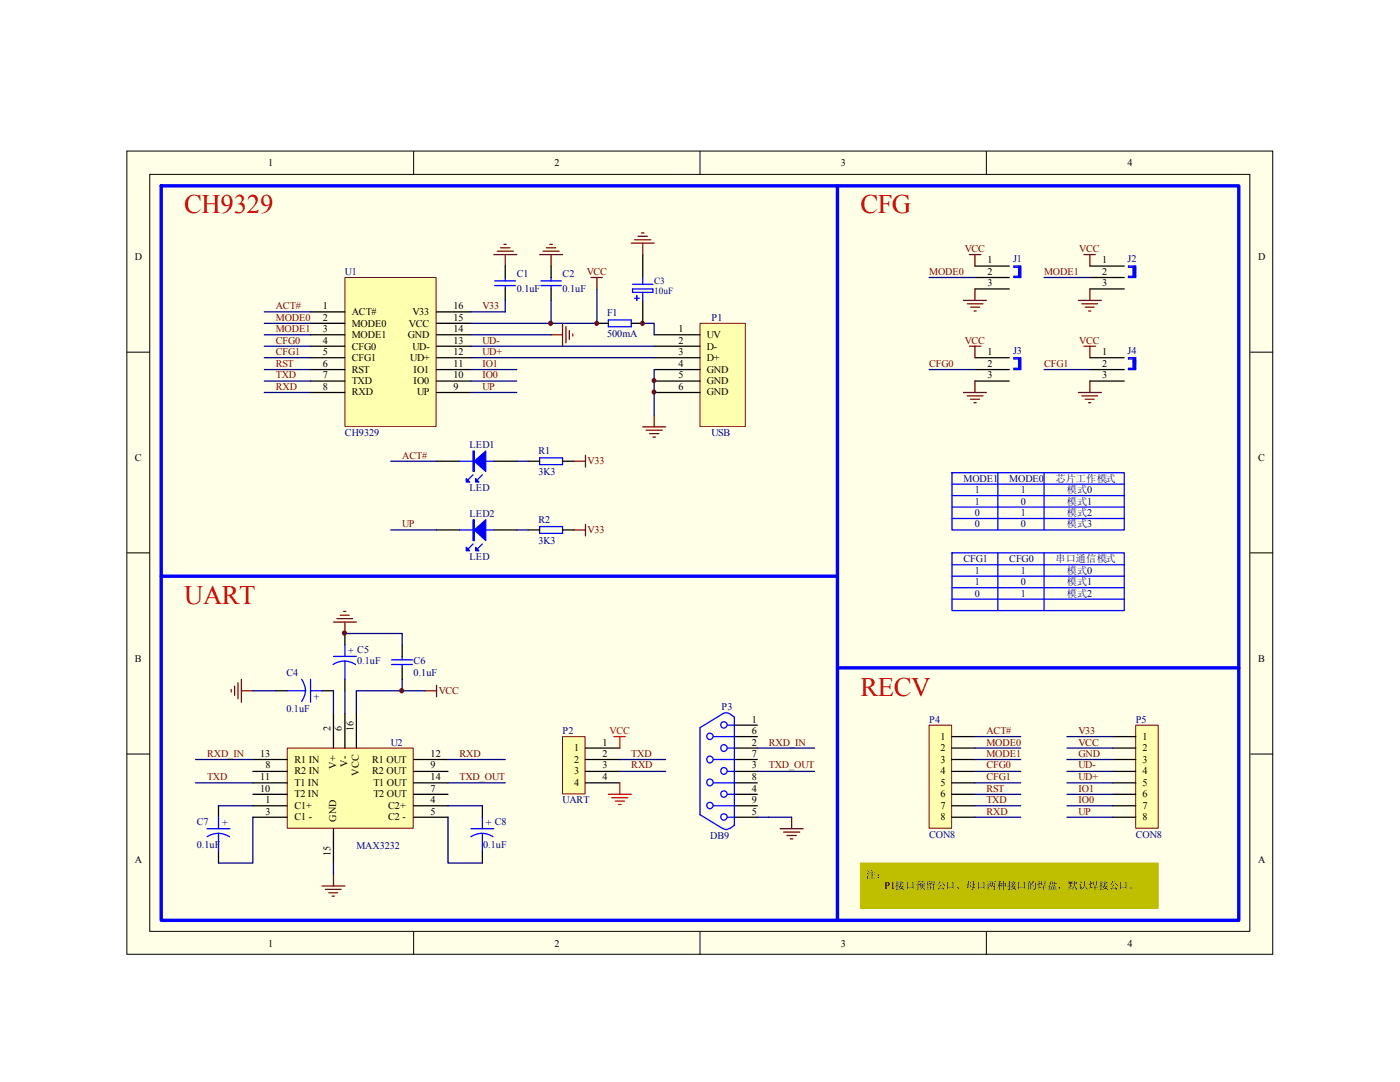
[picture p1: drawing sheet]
<svg xmlns="http://www.w3.org/2000/svg" width="279mm" height="216mm" viewBox="0 0 279 216" stroke-linecap="round" stroke-linejoin="round" font-family="sans-serif">
<path d="M25.3 30.1h228.7v160.3h-228.7z" fill="#ffffe8"/>
<g fill="none" stroke="#000" stroke-width=".2">
<path d="M25.3 30.1h228.7v160.3h-228.7zM29.9 34.8h219.5v151h-219.5zM82.5 30.1v4.7M139.7 30.1v4.7M196.8 30.1v4.7M25.3 70.3h4.6M249.5 70.3h4.6M25.3 110.3h4.6M249.5 110.3h4.6M25.3 150.5h4.6M249.5 150.5h4.6M82.5 185.9v4.6"/>
<path d="M139.7 185.9v4.6M196.8 185.9v4.6"/>
</g>
<path d="M98.6 50.8h4.5M99.2 50.1h3.2M99.9 49.4h1.9M100.6 48.8h.4M100.8 50.8v2.3M117.9 55.4h2.3M119.1 55.4v2.3" fill="none" stroke="#800000" stroke-width=".25"/>
<path d="M98.7 56h4.2M98.7 57h4.2M100.8 55.4v.6M100.8 57v.7" fill="none" stroke="#00f" stroke-width=".25"/>
<path d="M100.8 53.1v2.3M100.8 57.7v2.2" fill="none" stroke="#000" stroke-width=".25"/>
<path d="M112.4 147.1h4.4v11.3h-4.4z" fill="#ffffb0"/>
<path d="M112.3 147h4.5v11.4h-4.5z" fill="none" stroke="#800000" stroke-width=".2"/>
<path d="M87.1 92h4.6M98.6 92h4.5M116.8 149.3h6.9M116.8 151.6h6.9M116.8 153.9h6.9M116.8 156.2h6.9" fill="none" stroke="#000" stroke-width=".25"/>
<path d="M121.4 158.5h4.6M122.1 159.2h3.2M122.8 159.9h1.8M123.7 156.2v2.3M123.4 160.5h.6" fill="none" stroke="#f00" stroke-width=".25"/>
<path d="M122.5 147h2.3M123.7 147v2.3" fill="none" stroke="#bf0000" stroke-width=".25"/>
<path d="M91.7 92h6.9M94.4 94.7l-.9 1M96.3 94.7l-1 1" fill="none" stroke="#00f" stroke-width=".25"/>
<g fill="#00f" stroke="#00f" stroke-width=".25">
<path d="M94.7 92l2.2-2v4.1z" fill-rule="evenodd"/>
<path d="M94.4 90h.3v4.1h-.3z" fill-rule="evenodd"/>
<path d="M93 95.5l.7 .7h-.7z" fill-rule="evenodd"/>
<path d="M94.9 95.5l.7 .7h-.7z" fill-rule="evenodd"/>
</g>
<path d="M185.5 144.8h4.4v20.5h-4.4z" fill="#ffffb0"/>
<path d="M185.4 144.7h4.5v20.6h-4.5z" fill="none" stroke="#800000" stroke-width=".2"/>
<path d="M190 147h4.6M190 149.3h4.6M190 151.6h4.6M190 153.9h4.6M190 156.2h4.6M190 158.5h4.6M190 160.8h4.6M190 163.1h4.6" fill="none" stroke="#000" stroke-width=".25"/>
<path d="M226.7 144.8h4.4v20.5h-4.4z" fill="#ffffb0"/>
<path d="M226.7 144.7h4.4v20.6h-4.4z" fill="none" stroke="#800000" stroke-width=".2"/>
<g fill="none" stroke="#000" stroke-width=".25">
<path d="M194.6 55.4h6.8M194.6 53.1h6.8M194.6 57.7h6.8M105.4 92h2.3M112.3 92h2.3M222.1 147h4.6M222.1 149.3h4.6M222.1 151.6h4.6M222.1 153.9h4.6M222.1 156.2h4.6M222.1 158.5h4.6M222.1 160.8h4.6"/>
<path d="M222.1 163.1h4.6"/>
</g>
<path d="M203.3 53.1v2.3M203.3 54.9h.4M203.3 54.7h.4M203.3 54.4h.4M203.3 54.3h.4M203.3 54h.4M203.3 53.8h.4M203.3 53.5h.4M203.5 53.1v2.3M203.7 53.3h-1.3v-.2h1.3v2.3h-1.3v-.3h1.3M107.7 91.4h4.6v1.3h-4.6z" fill="none" stroke="#00f" stroke-width=".25"/>
<path d="M185.4 55.4h9.2M123.7 151.6h9.1M123.7 153.9h9.1" fill="none" stroke="#000080" stroke-width=".25"/>
<path d="M192.3 59.9h4.5M193.5 50.8h2.2M194.6 50.8v2.3M194.6 57.7v2.2M193 60.6h3.2M193.7 61.3h1.8M194.4 62.1h.4" fill="none" stroke="#800000" stroke-width=".25"/>
<path d="M57.4 149.4h25.1v15.9h-25.1z" fill="#ffffb0"/>
<path d="M57.3 149.3h25.2v16h-25.2z" fill="none" stroke="#800000" stroke-width=".2"/>
<g fill="none" stroke="#000" stroke-width=".25">
<path d="M55 137.8h2.3M64.3 137.8h2.2M68.8 126.4v2.3M68.8 135.6v2.2M80.3 128.7v2.3M80.3 133.3v2.3M50.5 151.6h6.8M50.5 153.9h6.8M50.5 156.2h6.8M50.5 158.5h6.8M66.5 142.4v6.9M68.8 142.4v6.9"/>
<path d="M71.1 142.4v6.9M82.5 151.6h6.9M82.5 153.9h6.9M82.5 156.2h6.9M82.5 158.5h6.9M146.6 151.6h4.5M146.6 153.9h4.5M146.6 156.2h4.5M146.6 158.5h4.5M146.6 144.7h4.5M146.6 147h4.5M146.6 149.3h4.5"/>
<path d="M43.6 160.8v2.3M43.6 169.9v2.3M50.5 160.8h6.8M50.5 163.1h6.8M66.5 165.4v6.8M82.5 160.8h6.9M82.5 163.1h6.9M96.3 160.8v2.3M96.3 169.9v2.3M146.6 160.8h4.5M146.6 163.1h4.5"/>
</g>
<g fill="none" stroke="#000080" stroke-width=".25">
<path d="M50.5 137.8h4.5M66.5 137.8v4.6M68.8 137.8v4.6M68.8 126.4h11.5v2.3M80.3 135.6v2.2M84.8 137.8h-13.7v4.6M39 151.6h11.5M39 156.2h11.5M89.4 151.6h11.4M89.4 156.2h11.4M151.1 153.9h11.5M151.1 149.3h11.5"/>
<path d="M43.6 160.8h6.9M50.5 163.1v9.1h-6.9M66.5 172.2v2.3M89.4 163.1v9.1h6.9M89.4 160.8h6.9M151.1 163.1h6.9"/>
</g>
<g fill="none" stroke="#00f" stroke-width=".25">
<path d="M57.3 137.8h3.7M60.2 135.6a3.6 3.6 0 0 1 0 4.4M62 137.8h2.3M62 135.6v4.5M66.5 132.6a4.1 4.1 0 0 1 4.5 0M66.5 131h4.6M68.8 128.7v2.3M68.8 131.9v3.7M78.1 131.7h4.2M78.1 132.6h4.2M80.3 131v.7M80.3 132.6v.7"/>
<path d="M142.4 156.2h4.2M142.4 151.6h4.2M142.4 147h4.2M145.2 158.5h1.4M145.2 153.9h1.4M145.2 149.3h1.4M145.2 144.7h1.4M145.5 142.4l-.4-.2-.6 .1-4.8 2.9v17.4l4.6 2.8M145.6 142.4l1 .7v21.6l-1 .7M41.3 165.4h4.6M43.6 166.3l.9 .1 1.3 .6M43.6 166.3l-1 .1-1.3 .6"/>
<path d="M43.6 163.1v2.3M43.6 166.3v3.6M94 167a3.9 3.9 0 0 1 4.4 0M94 165.4h4.6M96.3 163.1v2.3M96.3 166.3v3.6M142.4 160.8h4.2M144.3 165.3l.6 .2 .6-.2M145.2 163.1h1.4"/>
<circle cx="141.7" cy="151.5" r=".66"/>
<circle cx="141.7" cy="156.1" r=".66"/>
<circle cx="141.7" cy="146.9" r=".64"/>
<circle cx="144.5" cy="149.2" r=".66"/>
<circle cx="144.5" cy="153.8" r=".66"/>
<circle cx="144.5" cy="158.4" r=".64"/>
<circle cx="144.5" cy="144.6" r=".64"/>
<circle cx="141.7" cy="160.7" r=".64"/>
<circle cx="144.5" cy="163" r=".64"/>
</g>
<g fill="none" stroke="#800000" stroke-width=".25">
<path d="M46.1 137.6v.5M46.8 136.9v1.9M47.5 136.2v3.2M48.2 135.6v4.5M48.2 137.8h2.3M66.5 124.1h4.6M67.2 123.4h3.2M67.9 122.8h1.8M68.6 122h.4M68.8 124.1v2.3M84.8 137.8h2.3M87.1 136.7v2.3"/>
<path d="M64.3 176.8h4.5M64.9 177.5h3.2M65.6 178.1h1.8M66.3 178.8h.4M66.5 174.5v2.3M155.7 165.4h4.6M156.4 166h3.2M157.1 166.7h1.8M157.7 167.4h.5M158 163.1v2.3"/>
</g>
<path d="M32.2 37.1h215v146.5h-215zM167.1 37.1v146.5M32.2 115h134.9M167.1 133.3h80.1" fill="none" stroke="#00f" stroke-width=".68"/>
<g fill="#800000" stroke="#800000" stroke-width=".2">
<circle cx="68.7" cy="126.3" r=".42"/>
<circle cx="80.2" cy="137.8" r=".42"/>
</g>
<path d="M171.8 172.3h59.3v9h-59.3z" fill="#bfbf00"/>
<path d="M171.7 172.2h59.4v9.1h-59.4z" fill="none" stroke="#bfbf00" stroke-width=".2"/>
<path d="M68.9 55.5h18.1v29.6h-18.1z" fill="#ffffb0"/>
<path d="M68.8 55.4h18.2v29.7h-18.2z" fill="none" stroke="#800000" stroke-width=".2"/>
<g fill="none" stroke="#000" stroke-width=".25">
<path d="M110 53.1v2.3M110 57.7v2.2M62 62.2h6.8M62 64.5h6.8M62 66.8h6.8M62 69.1h6.8M62 71.4h6.8M62 73.7h6.8M62 76h6.8M62 78.3h6.8M87.1 62.2h6.9M87.1 64.5h6.9"/>
<path d="M87.1 66.8h6.9M87.1 69.1h6.9M87.1 71.4h6.9M87.1 73.7h6.9M87.1 76h6.9M87.1 78.3h6.9"/>
</g>
<path d="M110 59.9v4.6M94 62.2h6.8M94 64.5h25.1" fill="none" stroke="#000080" stroke-width=".25"/>
<path d="M107.9 56h4.1M107.9 57h4.1M110 55.4v.6M110 57v.7" fill="none" stroke="#00f" stroke-width=".25"/>
<path d="M107.7 50.8h4.6M108.4 50.1h3.2M109.1 49.4h1.8M109.7 48.8h.5M110 50.8v2.3M128.3 85.2h4.5M128.9 85.9h3.3M129.6 86.5h1.9M130.3 87.2h.5M130.6 82.9v2.3" fill="none" stroke="#800000" stroke-width=".25"/>
<path d="M139.8 64.6h9v20.5h-9z" fill="#ffffb0"/>
<path d="M139.7 64.5h9.1v20.6h-9.1z" fill="none" stroke="#800000" stroke-width=".2"/>
<g fill="none" stroke="#000" stroke-width=".25">
<path d="M128.3 59.9v4.6h-2.3M128.3 50.8v4.6M217.5 55.4h6.9M217.5 53.1h6.9M217.5 57.7h6.9M119.1 64.5h2.3M130.6 66.8h9.1M130.6 69.1h9.1M130.6 71.4h9.1M130.6 73.7h9.1M130.6 76h9.1M130.6 78.3h9.1"/>
<path d="M194.6 71.4h6.8M194.6 73.7h6.8M194.6 76h6.8M217.5 71.4h6.9M217.5 73.7h6.9M217.5 76h6.9M87.1 105.7h4.6M98.6 105.7h4.5M105.4 105.7h2.3M112.3 105.7h2.3"/>
</g>
<g fill="none" stroke="#00f" stroke-width=".25">
<path d="M126.2 57.7h4.1v.6h-4.1zM126.2 56.7h4.1M126.7 59.5h.9M127.1 59v.9M128.3 55.4v1.3M128.3 58.3v1.6M226.1 53.1v2.3M226.1 54.9h.6M226.1 54.7h.6M226.1 54.4h.6M226.1 54.3h.6M226.1 54h.6"/>
<path d="M226.1 53.8h.6M226.1 53.5h.6M226.4 53.1v2.3M226.7 53.3h-1.5v-.2h1.5v2.3h-1.5v-.3h1.5M121.4 63.8h4.6v1.4h-4.6zM203.3 71.4v2.3M203.3 73.2h.4M203.3 73h.4M203.3 72.8h.4M203.3 72.6h.4M203.3 72.3h.4M203.3 72.1h.4"/>
<path d="M203.3 71.9h.4M203.5 71.4v2.3M203.7 71.6h-1.3v-.2h1.3v2.3h-1.3v-.2h1.3M226.1 71.4v2.3M226.1 73.2h.6M226.1 73h.6M226.1 72.8h.6M226.1 72.6h.6M226.1 72.3h.6M226.1 72.1h.6M226.1 71.9h.6M226.4 71.4v2.3"/>
<path d="M226.7 71.6h-1.5v-.2h1.5v2.3h-1.5v-.2h1.5M190 94.3h34.4v11.4h-34.4zM190 96.6h34.4M190 98.9h34.4M199.1 94.3v11.4M208.4 94.3v11.4M91.7 105.7h6.9M94.4 108.5l-.9 1M96.3 108.5l-1 1M107.7 105.1h4.6v1.3h-4.6zM190 110.3h34.4v11.5h-34.4zM190 101.2h34.4"/>
<path d="M190 103.5h34.4M190 112.7h34.4M190 115h34.4M190 117.3h34.4M190 119.5h34.4M199.1 110.3v11.5M208.4 110.3v11.5"/>
</g>
<g fill="none" stroke="#800000" stroke-width=".25">
<path d="M126 48.5h4.6M126.7 47.8h3.2M127.3 47.2h1.9M128 46.5h.5M128.3 48.5v2.3M215.2 59.9h4.6M216.3 50.8h2.3M217.5 50.8v2.3M217.5 57.7v2.2M110 66.8h2.3M112.3 64.5v4.6M112.9 65.2v3.2"/>
<path d="M113.6 66v1.7M114.3 66.6v.5M192.3 78.3h4.5M193 79h3.2M193.5 69.1h2.2M193.7 79.7h1.8M194.6 69.1v2.3M194.6 76v2.3M215.2 78.3h4.6M215.9 60.6h3.1M215.9 79h3.1M216.3 69.1h2.3"/>
<path d="M216.6 61.3h1.8M216.6 79.7h1.8M217.3 62.1h.4M217.5 69.1v2.3M217.5 76v2.3M114.6 92h2.2M116.8 90.8v2.4M194.4 80.3h.4M217.3 80.3h.4M114.6 105.7h2.2M116.8 104.6v2.3"/>
</g>
<g fill="none" stroke="#000080" stroke-width=".25">
<path d="M100.8 59.9v2.3M119.1 57.7v6.8M208.4 55.4h9.1M52.7 69.1h9.3M52.7 71.4h9.3M52.7 66.8h9.3M52.7 62.2h9.3M52.7 64.5h9.3M52.7 73.7h9.3M52.7 76h9.3M52.7 78.3h9.3M94 69.1h36.6"/>
<path d="M94 71.4h36.6M94 66.8h16M94 73.7h9.1M94 76h9.1M94 78.3h9.1M128.3 64.5h2.3v2.3M130.6 73.7v9.2M185.4 73.7h9.2M208.4 73.7h9.1M78 92h9.1M103.1 92h2.3M78 105.7h9.1"/>
<path d="M103.1 105.7h2.3M194.6 147h9.1M194.6 149.3h9.1M194.6 151.6h9.1M194.6 153.9h9.1M194.6 156.2h9.1M194.6 158.5h9.1M212.9 147h9.2M212.9 149.3h9.2M212.9 151.6h9.2M212.9 153.9h9.2M212.9 156.2h9.2"/>
<path d="M212.9 158.5h9.2M194.6 160.8h9.1M194.6 163.1h9.1M212.9 160.8h9.2M212.9 163.1h9.2"/>
</g>
<g fill="#00f" stroke="#00f" stroke-width=".25">
<path d="M94.7 105.7l2.2-2v4.2z" fill-rule="evenodd"/>
<path d="M94.4 103.7h.3v4.2h-.3z" fill-rule="evenodd"/>
<path d="M93 109.2l.7 .7h-.7z" fill-rule="evenodd"/>
<path d="M94.9 109.2l.7 .7h-.7z" fill-rule="evenodd"/>
</g>
<g fill="#800000" stroke="#800000" stroke-width=".2">
<circle cx="119.1" cy="64.5" r=".4"/>
<circle cx="109.9" cy="64.5" r=".42"/>
<circle cx="130.5" cy="75.9" r=".4"/>
<circle cx="130.5" cy="78.2" r=".4"/>
<circle cx="128.2" cy="64.5" r=".4"/>
</g>
<g font-size="5.3" fill="#f00">
<text x="36.7" y="42.6">CH9329</text>
<text x="171.7" y="42.6">CFG</text>
<text x="36.7" y="120.5">UART</text>
<text x="171.7" y="138.9">RECV</text>
</g>
<g font-size="2">
<text x="53.5" y="33.1">1</text>
<text x="110.7" y="33.1">2</text>
<text x="167.8" y="33.1">3</text>
<text x="225" y="33.1">4</text>
<text x="26.9" y="51.9">D</text>
<text x="197.1" y="52.6">1</text>
<text x="220" y="52.6">1</text>
<text x="251.1" y="51.9">D</text>
<text x="197.1" y="54.9">2</text>
<text x="197.1" y="57.2">3</text>
<text x="220" y="54.9">2</text>
<text x="220" y="57.2">3</text>
<text x="64.4" y="61.7">1</text>
<text x="64.4" y="64">2</text>
<text x="70.2" y="62.9">ACT#</text>
<text x="70.2" y="65.2">MODE0</text>
<text x="81.6" y="65.2">VCC</text>
<text x="82.3" y="62.9">V33</text>
<text x="90.5" y="64">15</text>
<text x="90.5" y="61.7">16</text>
<text x="64.4" y="66.3">3</text>
<text x="64.4" y="68.6">4</text>
<text x="64.4" y="70.9">5</text>
<text x="70.2" y="67.5">MODE1</text>
<text x="70.2" y="69.8">CFG0</text>
<text x="81.4" y="67.5">GND</text>
<text x="82.3" y="69.8">UD-</text>
<text x="90.5" y="70.9">12</text>
<text x="90.5" y="68.6">13</text>
<text x="90.5" y="66.3">14</text>
<text x="135.4" y="66.3">1</text>
<text x="135.4" y="68.6">2</text>
<text x="135.4" y="70.9">3</text>
<text x="141.1" y="67.5">UV</text>
<text x="141.1" y="69.8">D-</text>
<text x="197.1" y="70.9">1</text>
<text x="220" y="70.9">1</text>
<text x="64.4" y="73.2">6</text>
<text x="64.4" y="75.5">7</text>
<text x="64.4" y="77.8">8</text>
<text x="70.2" y="72.1">CFG1</text>
<text x="70.2" y="74.3">RST</text>
<text x="70.2" y="76.6">TXD</text>
<text x="81.9" y="72.1">UD+</text>
<text x="82.5" y="76.6">IO0</text>
<text x="82.5" y="74.3">IO1</text>
<text x="90.5" y="77.8">9</text>
<text x="90.5" y="75.5">10</text>
<text x="90.5" y="73.2">11</text>
<text x="135.4" y="73.2">4</text>
<text x="135.4" y="75.5">5</text>
<text x="135.4" y="77.8">6</text>
<text x="141.1" y="72.1">D+</text>
<text x="141.1" y="74.3">GND</text>
<text x="141.1" y="76.6">GND</text>
<text x="197.1" y="73.2">2</text>
<text x="197.1" y="75.5">3</text>
<text x="220" y="73.2">2</text>
<text x="220" y="75.5">3</text>
<text x="70.2" y="78.9">RXD</text>
<text x="83.2" y="78.9">UP</text>
<text x="141.1" y="78.9">GND</text>
<text x="26.9" y="91.9">C</text>
<text x="251.1" y="91.9">C</text>
<text x="26.9" y="132.1">B</text>
<text x="251.1" y="132.1">B</text>
<text x="66" y="145.9" transform="rotate(-90 66 145.9)">2</text>
<text x="68.2" y="145.9" transform="rotate(-90 68.2 145.9)">6</text>
<text x="70.5" y="145.9" transform="rotate(-90 70.5 145.9)">16</text>
<text x="114.6" y="149.9">1</text>
<text x="120.2" y="148.8">1</text>
<text x="150" y="144.2">1</text>
<text x="150" y="146.5">6</text>
<text x="150" y="148.8">2</text>
<text x="187.7" y="147.7">1</text>
<text x="187.7" y="149.9">2</text>
<text x="228" y="147.7">1</text>
<text x="228" y="149.9">2</text>
<text x="51.9" y="151">13</text>
<text x="51.9" y="155.7">11</text>
<text x="53" y="153.3">8</text>
<text x="58.8" y="152.2">R1 IN</text>
<text x="58.8" y="154.5">R2 IN</text>
<text x="67.1" y="153.4" transform="rotate(-90 67.1 153.4)">V+</text>
<text x="69.3" y="153" transform="rotate(-90 69.3 153)">V-</text>
<text x="71.6" y="154.8" transform="rotate(-90 71.6 154.8)">VCC</text>
<text x="74.3" y="152.2">R1 OUT</text>
<text x="74.3" y="154.5">R2 OUT</text>
<text x="85.9" y="151">12</text>
<text x="85.9" y="153.3">9</text>
<text x="85.9" y="155.7">14</text>
<text x="114.6" y="152.2">2</text>
<text x="114.6" y="154.5">3</text>
<text x="120.2" y="151">2</text>
<text x="120.2" y="153.3">3</text>
<text x="120.2" y="155.7">4</text>
<text x="150" y="151">7</text>
<text x="150" y="153.3">3</text>
<text x="150" y="155.7">8</text>
<text x="187.7" y="152.2">3</text>
<text x="187.7" y="154.5">4</text>
<text x="228" y="152.2">3</text>
<text x="228" y="154.5">4</text>
<text x="51.9" y="158">10</text>
<text x="53" y="160.3">1</text>
<text x="58.8" y="156.8">T1 IN</text>
<text x="58.8" y="159.1">T2 IN</text>
<text x="58.8" y="161.4">C1+</text>
<text x="74.5" y="156.8">T1 OUT</text>
<text x="74.5" y="159.1">T2 OUT</text>
<text x="77.5" y="161.4">C2+</text>
<text x="85.9" y="158">7</text>
<text x="85.9" y="160.3">4</text>
<text x="114.6" y="156.8">4</text>
<text x="150" y="158">4</text>
<text x="150" y="160.3">9</text>
<text x="187.7" y="156.8">5</text>
<text x="187.7" y="159.1">6</text>
<text x="187.7" y="161.4">7</text>
<text x="228" y="156.8">5</text>
<text x="228" y="159.1">6</text>
<text x="228" y="161.4">7</text>
<text x="53" y="162.6">3</text>
<text x="58.8" y="163.7">C1 -</text>
<text x="67.1" y="164" transform="rotate(-90 67.1 164)">GND</text>
<text x="77.5" y="163.7">C2 -</text>
<text x="85.9" y="162.6">5</text>
<text x="150" y="162.6">5</text>
<text x="187.7" y="163.7">8</text>
<text x="228" y="163.7">8</text>
<text x="26.9" y="172.1">A</text>
<text x="66" y="170.9" transform="rotate(-90 66 170.9)">15</text>
<text x="251.1" y="172.1">A</text>
<text x="172.9" y="175.2">注：</text>
<text x="176.5" y="177.5">P1接口预留公口、母口两种接口的焊盘，默认焊接公口。</text>
<text x="53.5" y="188.9">1</text>
<text x="110.7" y="188.9">2</text>
<text x="167.8" y="188.9">3</text>
<text x="225" y="188.9">4</text>
</g>
<g font-size="2" fill="#800000">
<text x="192.5" y="50.3">VCC</text>
<text x="215.4" y="50.3">VCC</text>
<text x="117.1" y="54.9">VCC</text>
<text x="185.4" y="54.9">MODE0</text>
<text x="208.4" y="54.9">MODE1</text>
<text x="55" y="61.7">ACT#</text>
<text x="55" y="64">MODE0</text>
<text x="96.3" y="61.7">V33</text>
<text x="55" y="68.6">CFG0</text>
<text x="55" y="66.3">MODE1</text>
<text x="55" y="70.9">CFG1</text>
<text x="96.3" y="68.6">UD-</text>
<text x="96.3" y="70.9">UD+</text>
<text x="192.5" y="68.6">VCC</text>
<text x="215.4" y="68.6">VCC</text>
<text x="55" y="75.5">TXD</text>
<text x="55" y="77.8">RXD</text>
<text x="55" y="73.2">RST</text>
<text x="96.3" y="77.8">UP</text>
<text x="96.3" y="73.2">IO1</text>
<text x="96.3" y="75.5">IO0</text>
<text x="185.4" y="73.2">CFG0</text>
<text x="208.4" y="73.2">CFG1</text>
<text x="80.3" y="91.5">ACT#</text>
<text x="117.3" y="92.6">V33</text>
<text x="80.3" y="105.2">UP</text>
<text x="117.3" y="106.4">V33</text>
<text x="87.5" y="138.5">VCC</text>
<text x="153.4" y="148.8">RXD_IN</text>
<text x="196.8" y="146.5">ACT#</text>
<text x="196.8" y="148.8">MODE0</text>
<text x="215.2" y="146.5">V33</text>
<text x="215.2" y="148.8">VCC</text>
<text x="41.3" y="155.7">TXD</text>
<text x="41.3" y="151">RXD_IN</text>
<text x="91.7" y="151">RXD</text>
<text x="91.7" y="155.7">TXD_OUT</text>
<text x="126" y="151">TXD</text>
<text x="126" y="153.3">RXD</text>
<text x="153.4" y="153.3">TXD_OUT</text>
<text x="196.8" y="153.3">CFG0</text>
<text x="196.8" y="151">MODE1</text>
<text x="196.8" y="155.7">CFG1</text>
<text x="215.2" y="153.3">UD-</text>
<text x="215.2" y="155.7">UD+</text>
<text x="215.2" y="151">GND</text>
<text x="196.8" y="160.3">TXD</text>
<text x="196.8" y="158">RST</text>
<text x="215.2" y="158">IO1</text>
<text x="215.2" y="160.3">IO0</text>
<text x="196.8" y="162.6">RXD</text>
<text x="215.2" y="162.6">UP</text>
</g>
<g font-size="2" fill="#000080">
<text x="202.2" y="52.3">J1</text>
<text x="225" y="52.3">J2</text>
<text x="68.8" y="54.9">U1</text>
<text x="103.1" y="55.3">C1</text>
<text x="103.1" y="58.3">0.1uF</text>
<text x="112.3" y="55.3">C2</text>
<text x="112.3" y="58.3">0.1uF</text>
<text x="121.2" y="63.1">F1</text>
<text x="142" y="64">P1</text>
<text x="121.2" y="67.2">500mA</text>
<text x="202.2" y="70.7">J3</text>
<text x="225" y="70.7">J4</text>
<text x="68.8" y="87">CH9329</text>
<text x="93.7" y="89.5">LED1</text>
<text x="142" y="87">USB</text>
<text x="107.4" y="90.6">R1</text>
<text x="107.4" y="94.7">3K3</text>
<text x="93.7" y="98">LED</text>
<text x="192.3" y="96.1">MODE1</text>
<text x="194.6" y="98.4">1</text>
<text x="194.6" y="100.7">1</text>
<text x="201.4" y="96.1">MODE0</text>
<text x="203.7" y="98.4">1</text>
<text x="203.7" y="100.7">0</text>
<text x="210.7" y="96.1">芯片工作模式</text>
<text x="212.9" y="98.4">模式0</text>
<text x="212.9" y="100.7">模式1</text>
<text x="93.7" y="103.2">LED2</text>
<text x="107.4" y="104.3">R2</text>
<text x="194.6" y="103">0</text>
<text x="194.6" y="105.2">0</text>
<text x="203.7" y="103">1</text>
<text x="203.7" y="105.2">0</text>
<text x="212.9" y="103">模式2</text>
<text x="212.9" y="105.2">模式3</text>
<text x="93.7" y="111.7">LED</text>
<text x="107.4" y="108.5">3K3</text>
<text x="192.3" y="112.1">CFG1</text>
<text x="201.4" y="112.1">CFG0</text>
<text x="210.7" y="112.1">串口通信模式</text>
<text x="194.6" y="114.5">1</text>
<text x="194.6" y="116.8">1</text>
<text x="194.6" y="119">0</text>
<text x="203.7" y="114.5">1</text>
<text x="203.7" y="116.8">0</text>
<text x="203.7" y="119">1</text>
<text x="212.9" y="114.5">模式0</text>
<text x="212.9" y="116.8">模式1</text>
<text x="212.9" y="119">模式2</text>
<text x="69.5" y="130.5">+ C5</text>
<text x="57.1" y="134.8">C4</text>
<text x="71.3" y="132.5">0.1uF</text>
<text x="82.5" y="132.5">C6</text>
<text x="82.5" y="134.8">0.1uF</text>
<text x="57.1" y="142.2">0.1uF</text>
<text x="62.5" y="138.5" transform="rotate(90 62.5 138.5)">+</text>
<text x="144" y="141.6">P3</text>
<text x="78" y="148.8">U2</text>
<text x="112.3" y="146.5">P2</text>
<text x="185.4" y="144.2">P4</text>
<text x="226.7" y="144.2">P5</text>
<text x="112.3" y="160.3">UART</text>
<text x="39.3" y="164.6">C7</text>
<text x="44.4" y="164.8">+</text>
<text x="96.9" y="164.8">+ C8</text>
<text x="141.7" y="167.4">DB9</text>
<text x="185.4" y="167.1">CON8</text>
<text x="226.7" y="167.1">CON8</text>
<text x="39.3" y="169.2">0.1uF</text>
<text x="71.1" y="169.4">MAX3232</text>
<text x="96.4" y="169.2">0.1uF</text>
</g>
<text font-size="2" fill="#bf0000" x="121.7" y="146.5">VCC</text>
<g font-size="1.9" fill="#000080">
<text x="130.6" y="56.6">C3</text>
<text x="130.6" y="58.8">10uF</text>
</g>
</svg>
